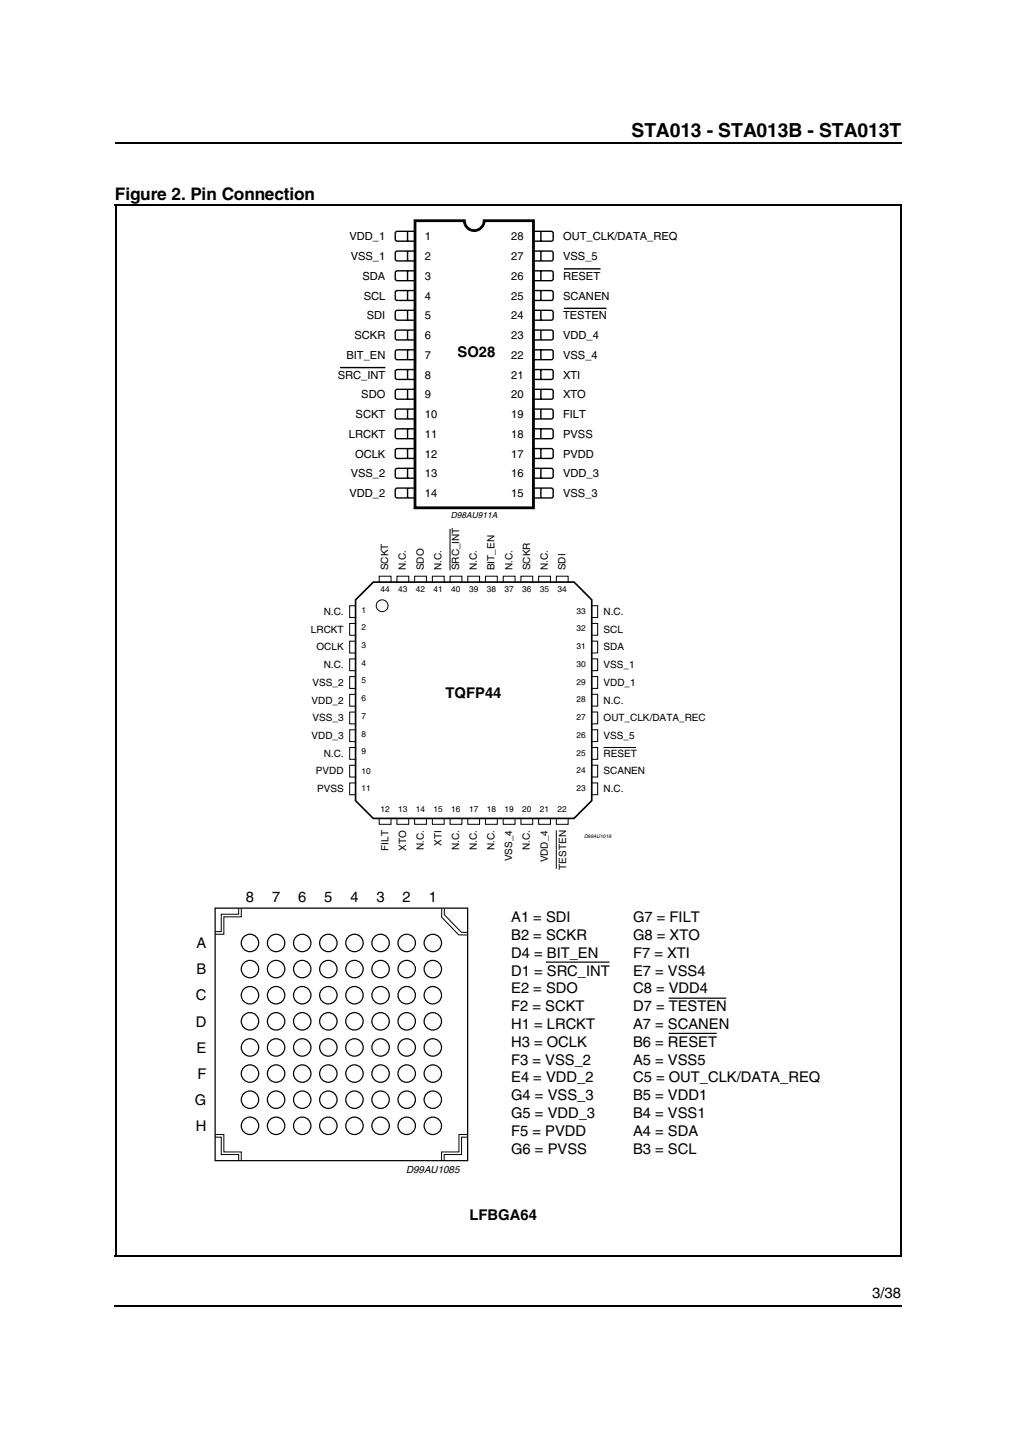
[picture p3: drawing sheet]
<svg xmlns="http://www.w3.org/2000/svg" width="210mm" height="297mm" viewBox="0 0 210 297" stroke-linecap="round" stroke-linejoin="round" font-family="sans-serif">
<path d="M23.6 42.2h161.8M23.8 42.1v216.6M185.3 42.1v216.6M76.8 119.8h41.3l3.7 3.7v41.3l-3.7 3.7h-41.3l-3.6-3.7v-41.3zM23.6 258.6h161.8" fill="none" stroke="#000" stroke-width=".34"/>
<g fill="none" stroke="#000" stroke-width=".29">
<path d="M81.4 47.8l.3-.2h3.7v2h-3.9l-.2-.4zM81.4 51.9l.3-.2h3.7v2h-3.9l-.2-.4zM81.4 55.9l.3-.2h3.7v2.1l-3.9-.1-.2-.3zM83.9 47.6v2.1M83.9 51.7v2M83.9 55.7v2.1M83.9 59.8v2.1M109.8 47.6l3.8 .1 .2 .3v1.4l-.4 .2h-3.6zM109.8 51.7h3.8l.2 .4v1.4l-.4 .2h-3.6zM109.8 55.7l3.8 .1 .2 .4v1.4l-.4 .2h-3.6zM109.8 59.8l3.8 .1 .2 .3v1.4l-.4 .2h-3.6zM111.3 47.6v2.1"/>
<path d="M111.3 51.7v2M111.3 55.7v2.1M111.3 59.8v2.1M116.1 55.3h7.5M70 75.7h9.3M81.4 60l.3-.2h3.7v2h-3.9l-.2-.4zM81.4 64.1l.3-.2h3.7v2h-3.9l-.2-.4zM81.4 68.1l.3-.2h3.7v2.1l-3.9-.1-.2-.3zM81.4 72.2l.3-.2h3.7v2h-3.9l-.2-.4zM81.4 76.3l.3-.2h3.7v2h-3.9l-.2-.4zM83.9 63.9v2M83.9 67.9v2.1"/>
<path d="M83.9 72v2.1M83.9 76.1v2M109.8 63.9h3.8l.2 .4v1.4l-.4 .2h-3.6zM109.8 67.9l3.8 .1 .2 .3v1.5l-.4 .2h-3.6zM109.8 72l3.8 .1 .2 .3v1.4l-.4 .2h-3.6zM109.8 76.1h3.8l.2 .4v1.4l-.4 .2h-3.6zM111.3 63.9v2M111.3 67.9v2.1M111.3 72v2.1M111.3 76.1v2M116.1 63.5h8.7M81.4 80.3l.3-.2h3.7v2.1l-3.9-.1-.2-.3z"/>
<path d="M81.4 84.4l.3-.2h3.7v2h-3.9l-.2-.4zM81.4 88.5l.3-.2h3.7v2h-3.9l-.2-.4zM81.4 92.5l.3-.2h3.7v2.1l-3.9-.1-.2-.3zM81.4 96.6l.3-.2h3.7v2h-3.9l-.2-.4zM83.9 80.1v2.1M83.9 84.2v2M83.9 88.3v2M83.9 92.3v2.1M83.9 96.4v2M109.8 80.1l3.8 .1 .2 .3v1.5l-.4 .2h-3.6zM109.8 84.2l3.8 .1 .2 .3v1.4l-.4 .2h-3.6zM109.8 88.3h3.8l.2 .4v1.4l-.4 .2h-3.6z"/>
<path d="M109.8 92.3l3.8 .1 .2 .3v1.5l-.4 .2h-3.6zM109.8 96.4l3.8 .1 .2 .3v1.4l-.4 .2h-3.6zM111.3 80.1v2.1M111.3 84.2v2M111.3 88.3v2M111.3 92.3v2.1M111.3 96.4v2M81.4 100.7l.3-.2h3.7v2l-3.9-.1-.2-.3zM83.9 100.5v2M109.8 100.5h3.8l.2 .4v1.4l-.4 .2h-3.6zM111.3 100.5v2"/>
</g>
<path d="M85.4 45.4h10.2a2.03 2.03 0 0 0 2 2.1 2.03 2.03 0 0 0 2-2.1h10.2v59.1h-24.4z" fill="none" stroke="#000" stroke-width=".57"/>
<g fill="none" stroke="#000" stroke-width=".21">
<path d="M78 119.8v-1.2h2.5v1.2M81.7 119.8v-1.2h2.4v1.2M85.3 119.8v-1.2h2.5v1.2M89 119.8v-1.2h2.4v1.2M92.6 108.9v8.5M92.6 119.8v-1.2h2.4v1.2M96.3 119.8v-1.2h2.4v1.2M99.9 119.8v-1.2h2.4v1.2M103.6 119.8v-1.2h2.4v1.2M107.2 119.8v-1.2h2.4v1.2M110.8 119.8v-1.2h2.5v1.2M114.5 119.8v-1.2h2.4v1.2"/>
<path d="M73.2 139.3h-1.2v2.4h1.2M73.2 135.6h-1.2v2.5h1.2M73.2 132h-1.2v2.4h1.2M73.2 128.3h-1.2v2.5h1.2M73.2 124.7h-1.2v2.4h1.2M121.8 139.3h1.2v2.4h-1.2M121.8 135.6h1.2v2.5h-1.2M121.8 132h1.2v2.4h-1.2M121.8 128.3h1.2v2.5h-1.2M121.8 124.7h1.2v2.4h-1.2M73.2 157.5h-1.2v2.5h1.2M73.2 153.9h-1.2v2.4h1.2"/>
<path d="M73.2 150.2h-1.2v2.5h1.2M73.2 146.6h-1.2v2.4h1.2M73.2 142.9h-1.2v2.5h1.2M121.8 157.5h1.2v2.4h-1.2M121.8 153.9h1.2v2.4h-1.2M121.8 150.2h1.2v2.5h-1.2M121.8 146.6h1.2v2.4h-1.2M121.8 142.9h1.2v2.5h-1.2M124.2 153.9h6.7M73.2 161.2h-1.2v2.4h1.2M78 168.5v1.2h2.5v-1.2M81.7 168.5v1.2h2.4v-1.2"/>
<path d="M85.3 168.5v1.2h2.5v-1.2M89 168.5v1.2h2.4v-1.2M92.6 168.5v1.2h2.4v-1.2M96.3 168.5v1.2h2.4v-1.2M99.9 168.5v1.2h2.4v-1.2M103.6 168.5v1.2h2.4v-1.2M107.2 168.5v1.2h2.4v-1.2M110.8 168.5v1.2h2.5v-1.2M114.5 170.9v7.9M114.5 168.5v1.2h2.4v-1.2M121.8 161.2h1.2v2.4h-1.2M49.1 186.9v1.3h-3.6v3.6h-1.2"/>
<path d="M49.7 186.9v1.8h-3.6v3.6h-1.8M90.9 187v1.8l3.5 3.6 1.8 .1M91.4 187v1.3l3.5 3.6h1.3M44.3 234.1h1.2v3.6h3.6v1.2M44.3 233.5h1.8v3.6h3.6v1.8M96.2 234.1h-1.2v3.6h-3.6v1.2M96.2 233.5h-1.8v3.6h-3.5v1.8"/>
<circle cx="78.6" cy="124.7" r="1.22"/>
</g>
<g fill="none" stroke="#000" stroke-width=".25">
<path d="M44.3 186.9h51.9v52h-51.9zM112.4 198.1h13M137.6 205.5h11.8M137.6 212.7h9.9M23.6 268.8h162"/>
<circle cx="51.4" cy="194.1" r="1.79"/>
<circle cx="51.4" cy="199.5" r="1.79"/>
<circle cx="56.8" cy="194.1" r="1.79"/>
<circle cx="56.8" cy="199.5" r="1.79"/>
<circle cx="62.2" cy="194.1" r="1.79"/>
<circle cx="62.2" cy="199.5" r="1.79"/>
<circle cx="67.6" cy="194.1" r="1.79"/>
<circle cx="67.6" cy="199.5" r="1.79"/>
<circle cx="72.9" cy="194.1" r="1.79"/>
<circle cx="72.9" cy="199.5" r="1.79"/>
<circle cx="78.3" cy="194.1" r="1.79"/>
<circle cx="78.3" cy="199.5" r="1.79"/>
<circle cx="83.7" cy="194.1" r="1.79"/>
<circle cx="83.7" cy="199.5" r="1.79"/>
<circle cx="89.1" cy="194.1" r="1.79"/>
<circle cx="89.1" cy="199.5" r="1.79"/>
<circle cx="51.4" cy="204.9" r="1.79"/>
<circle cx="51.4" cy="215.6" r="1.79"/>
<circle cx="51.4" cy="210.2" r="1.79"/>
<circle cx="56.8" cy="204.9" r="1.79"/>
<circle cx="56.8" cy="215.6" r="1.79"/>
<circle cx="56.8" cy="210.2" r="1.79"/>
<circle cx="62.2" cy="204.9" r="1.79"/>
<circle cx="62.2" cy="215.6" r="1.79"/>
<circle cx="62.2" cy="210.2" r="1.79"/>
<circle cx="67.6" cy="204.9" r="1.79"/>
<circle cx="67.6" cy="215.6" r="1.79"/>
<circle cx="67.6" cy="210.2" r="1.79"/>
<circle cx="72.9" cy="204.9" r="1.79"/>
<circle cx="72.9" cy="215.6" r="1.79"/>
<circle cx="72.9" cy="210.2" r="1.79"/>
<circle cx="78.3" cy="204.9" r="1.79"/>
<circle cx="78.3" cy="215.6" r="1.79"/>
<circle cx="78.3" cy="210.2" r="1.79"/>
<circle cx="83.7" cy="204.9" r="1.79"/>
<circle cx="83.7" cy="215.6" r="1.79"/>
<circle cx="83.7" cy="210.2" r="1.79"/>
<circle cx="89.1" cy="204.9" r="1.79"/>
<circle cx="89.1" cy="215.6" r="1.79"/>
<circle cx="89.1" cy="210.2" r="1.79"/>
<circle cx="51.4" cy="226.4" r="1.79"/>
<circle cx="51.4" cy="221" r="1.79"/>
<circle cx="51.4" cy="231.7" r="1.79"/>
<circle cx="56.8" cy="226.4" r="1.79"/>
<circle cx="56.8" cy="231.7" r="1.79"/>
<circle cx="56.8" cy="221" r="1.79"/>
<circle cx="62.2" cy="226.4" r="1.79"/>
<circle cx="62.2" cy="231.7" r="1.79"/>
<circle cx="62.2" cy="221" r="1.79"/>
<circle cx="67.6" cy="226.4" r="1.79"/>
<circle cx="67.6" cy="231.7" r="1.79"/>
<circle cx="67.6" cy="221" r="1.79"/>
<circle cx="72.9" cy="226.4" r="1.79"/>
<circle cx="72.9" cy="231.7" r="1.79"/>
<circle cx="72.9" cy="221" r="1.79"/>
<circle cx="78.3" cy="226.4" r="1.79"/>
<circle cx="78.3" cy="231.7" r="1.79"/>
<circle cx="78.3" cy="221" r="1.79"/>
<circle cx="83.7" cy="226.4" r="1.79"/>
<circle cx="83.7" cy="231.7" r="1.79"/>
<circle cx="83.7" cy="221" r="1.79"/>
<circle cx="89.1" cy="226.4" r="1.79"/>
<circle cx="89.1" cy="231.7" r="1.79"/>
<circle cx="89.1" cy="221" r="1.79"/>
</g>
<path d="M24.6 262.8h8.1v5.7h-8.1z" fill="#fff"/>
<path d="M23.6 29.4h161.9" fill="none" stroke="#000" stroke-width=".25"/>
<text font-size="4" x="130" y="28.2">STA013 - STA013B - STA013T</text>
<text font-size="3.6" x="23.6" y="41.1">Figure 2. Pin Connection</text>
<g font-size="3">
<text x="94.1" y="73.5">SO28</text>
<text x="91.7" y="143.7">TQFP44</text>
<text x="50.6" y="185.7">8</text>
<text x="56" y="185.7">7</text>
<text x="61.4" y="185.7">6</text>
<text x="66.7" y="185.7">5</text>
<text x="72.1" y="185.7">4</text>
<text x="77.5" y="185.7">3</text>
<text x="82.9" y="185.7">2</text>
<text x="88.2" y="185.7">1</text>
<text x="105.2" y="189.8">A1 = SDI</text>
<text x="130.3" y="189.8">G7 = FILT</text>
<text x="40.5" y="195.2">A</text>
<text x="105.2" y="193.5">B2 = SCKR</text>
<text x="105.2" y="197.1">D4 = BIT_EN</text>
<text x="130.3" y="193.5">G8 = XTO</text>
<text x="130.3" y="197.1">F7 = XTI</text>
<text x="40.5" y="200.6">B</text>
<text x="105.2" y="200.8">D1 = SRC_INT</text>
<text x="130.3" y="200.8">E7 = VSS4</text>
<text x="40.3" y="205.9">C</text>
<text x="105.2" y="204.5">E2 = SDO</text>
<text x="105.2" y="208.1">F2 = SCKT</text>
<text x="130.3" y="204.5">C8 = VDD4</text>
<text x="130.3" y="208.1">D7 = TESTEN</text>
<text x="40.3" y="211.3">D</text>
<text x="105.2" y="211.8">H1 = LRCKT</text>
<text x="105.2" y="215.5">H3 = OCLK</text>
<text x="130.3" y="211.8">A7 = SCANEN</text>
<text x="130.3" y="215.5">B6 = RESET</text>
<text x="40.5" y="216.7">E</text>
<text x="105.2" y="219.1">F3 = VSS_2</text>
<text x="130.3" y="219.1">A5 = VSS5</text>
<text x="40.1" y="227.5">G</text>
<text x="40.6" y="222.1">F</text>
<text x="105.2" y="222.8">E4 = VDD_2</text>
<text x="105.2" y="226.5">G4 = VSS_3</text>
<text x="130.3" y="222.8">C5 = OUT_CLK/DATA_REQ</text>
<text x="130.3" y="226.5">B5 = VDD1</text>
<text x="40.3" y="232.8">H</text>
<text x="105.2" y="230.2">G5 = VDD_3</text>
<text x="105.2" y="233.8">F5 = PVDD</text>
<text x="130.3" y="230.2">B4 = VSS1</text>
<text x="130.3" y="233.8">A4 = SDA</text>
<text x="105.2" y="237.5">G6 = PVSS</text>
<text x="130.3" y="237.5">B3 = SCL</text>
<text x="96.6" y="251.1">LFBGA64</text>
<text x="179.5" y="267.2">3/38</text>
</g>
<g font-size="2.3">
<text x="71.9" y="49.5">VDD_1</text>
<text x="72.2" y="53.6">VSS_1</text>
<text x="87.4" y="49.5">1</text>
<text x="87.4" y="53.6">2</text>
<text x="105.2" y="53.6">27</text>
<text x="105.2" y="49.5">28</text>
<text x="115.9" y="53.6">VSS_5</text>
<text x="115.9" y="49.5">OUT_CLK/DATA_REQ</text>
<text x="74.6" y="57.6">SDA</text>
<text x="87.4" y="57.6">3</text>
<text x="105.2" y="57.6">26</text>
<text x="115.9" y="57.6">RESET</text>
<text x="74.8" y="61.7">SCL</text>
<text x="75.5" y="65.7">SDI</text>
<text x="87.4" y="61.7">4</text>
<text x="87.4" y="65.7">5</text>
<text x="105.2" y="61.7">25</text>
<text x="105.2" y="65.7">24</text>
<text x="115.9" y="61.7">SCANEN</text>
<text x="115.9" y="65.7">TESTEN</text>
<text x="72.9" y="69.8">SCKR</text>
<text x="87.4" y="69.8">6</text>
<text x="105.2" y="69.8">23</text>
<text x="115.9" y="69.8">VDD_4</text>
<text x="69.5" y="77.9">SRC_INT</text>
<text x="71.3" y="73.9">BIT_EN</text>
<text x="87.4" y="73.9">7</text>
<text x="87.4" y="77.9">8</text>
<text x="105.2" y="73.9">22</text>
<text x="105.2" y="77.9">21</text>
<text x="115.9" y="73.9">VSS_4</text>
<text x="115.9" y="77.9">XTI</text>
<text x="74.3" y="82">SDO</text>
<text x="87.4" y="82">9</text>
<text x="105.2" y="82">20</text>
<text x="115.9" y="82">XTO</text>
<text x="73.2" y="86.1">SCKT</text>
<text x="87.4" y="86.1">10</text>
<text x="105.2" y="86.1">19</text>
<text x="115.9" y="86.1">FILT</text>
<text x="71.8" y="90.1">LRCKT</text>
<text x="73.1" y="94.2">OCLK</text>
<text x="87.4" y="90.1">11</text>
<text x="87.4" y="94.2">12</text>
<text x="105.2" y="90.1">18</text>
<text x="105.2" y="94.2">17</text>
<text x="115.9" y="90.1">PVSS</text>
<text x="115.9" y="94.2">PVDD</text>
<text x="72.2" y="98.3">VSS_2</text>
<text x="87.4" y="98.3">13</text>
<text x="105.2" y="98.3">16</text>
<text x="115.9" y="98.3">VDD_3</text>
<text x="71.9" y="102.3">VDD_2</text>
<text x="87.4" y="102.3">14</text>
<text x="105.2" y="102.3">15</text>
<text x="115.9" y="102.3">VSS_3</text>
</g>
<g font-size="2.1">
<text x="79.9" y="117.4" transform="rotate(-90 79.9 117.4)">SCKT</text>
<text x="83.5" y="117.4" transform="rotate(-90 83.5 117.4)">N.C.</text>
<text x="87.2" y="117.4" transform="rotate(-90 87.2 117.4)">SDO</text>
<text x="90.8" y="117.4" transform="rotate(-90 90.8 117.4)">N.C.</text>
<text x="94.5" y="117.4" transform="rotate(-90 94.5 117.4)">SRC_INT</text>
<text x="98.1" y="117.4" transform="rotate(-90 98.1 117.4)">N.C.</text>
<text x="101.8" y="117.4" transform="rotate(-90 101.8 117.4)">BIT_EN</text>
<text x="105.4" y="117.4" transform="rotate(-90 105.4 117.4)">N.C.</text>
<text x="109.1" y="117.4" transform="rotate(-90 109.1 117.4)">SCKR</text>
<text x="112.7" y="117.4" transform="rotate(-90 112.7 117.4)">N.C.</text>
<text x="116.4" y="117.4" transform="rotate(-90 116.4 117.4)">SDI</text>
<text x="64" y="130.2">LRCKT</text>
<text x="66.6" y="126.6">N.C.</text>
<text x="124.2" y="130.2">SCL</text>
<text x="124.2" y="126.6">N.C.</text>
<text x="65.1" y="133.9">OCLK</text>
<text x="66.6" y="137.5">N.C.</text>
<text x="124.2" y="137.5">VSS_1</text>
<text x="124.2" y="133.9">SDA</text>
<text x="64.3" y="141.2">VSS_2</text>
<text x="124.2" y="141.2">VDD_1</text>
<text x="64.1" y="144.8">VDD_2</text>
<text x="64.3" y="148.5">VSS_3</text>
<text x="124.2" y="148.5">OUT_CLK/DATA_REC</text>
<text x="124.2" y="144.8">N.C.</text>
<text x="64.1" y="152.1">VDD_3</text>
<text x="66.6" y="155.8">N.C.</text>
<text x="124.2" y="155.8">RESET</text>
<text x="124.2" y="152.1">VSS_5</text>
<text x="65" y="159.4">PVDD</text>
<text x="124.2" y="159.4">SCANEN</text>
<text x="65.3" y="163.1">PVSS</text>
<text x="124.2" y="163.1">N.C.</text>
<text x="79.9" y="175.1" transform="rotate(-90 79.9 175.1)">FILT</text>
<text x="83.6" y="175.1" transform="rotate(-90 83.6 175.1)">XTO</text>
<text x="87.2" y="175" transform="rotate(-90 87.2 175)">N.C.</text>
<text x="90.9" y="174.1" transform="rotate(-90 90.9 174.1)">XTI</text>
<text x="94.5" y="175" transform="rotate(-90 94.5 175)">N.C.</text>
<text x="98.1" y="175" transform="rotate(-90 98.1 175)">N.C.</text>
<text x="101.8" y="175" transform="rotate(-90 101.8 175)">N.C.</text>
<text x="105.4" y="177.3" transform="rotate(-90 105.4 177.3)">VSS_4</text>
<text x="109.1" y="175" transform="rotate(-90 109.1 175)">N.C.</text>
<text x="112.7" y="177.5" transform="rotate(-90 112.7 177.5)">VDD_4</text>
<text x="116.5" y="179" transform="rotate(-90 116.5 179)">TESTEN</text>
<text x="83.6" y="241.5">D99AU1085</text>
</g>
<text font-size="1.8" x="92.8" y="106.7">D98AU911A</text>
<g font-size="1.7">
<text x="78.3" y="121.8">44</text>
<text x="81.9" y="121.8">43</text>
<text x="85.6" y="121.8">42</text>
<text x="89.2" y="121.8">41</text>
<text x="92.9" y="121.8">40</text>
<text x="96.5" y="121.8">39</text>
<text x="100.2" y="121.8">38</text>
<text x="103.8" y="121.8">37</text>
<text x="107.5" y="121.8">36</text>
<text x="111.1" y="121.8">35</text>
<text x="114.7" y="121.8">34</text>
<text x="74.4" y="126.1">1</text>
<text x="74.4" y="129.8">2</text>
<text x="118.7" y="126.3">33</text>
<text x="118.7" y="130">32</text>
<text x="74.4" y="133.4">3</text>
<text x="74.4" y="137">4</text>
<text x="118.7" y="133.6">31</text>
<text x="118.7" y="137.3">30</text>
<text x="74.4" y="140.7">5</text>
<text x="118.7" y="140.9">29</text>
<text x="74.4" y="144.3">6</text>
<text x="74.4" y="148">7</text>
<text x="118.7" y="144.6">28</text>
<text x="118.7" y="148.2">27</text>
<text x="74.4" y="151.6">8</text>
<text x="74.4" y="155.3">9</text>
<text x="118.7" y="151.9">26</text>
<text x="118.7" y="155.5">25</text>
<text x="74.4" y="159.3">10</text>
<text x="118.7" y="159.2">24</text>
<text x="74.4" y="162.8">11</text>
<text x="78.3" y="167.2">12</text>
<text x="81.9" y="167.2">13</text>
<text x="85.6" y="167.2">14</text>
<text x="89.2" y="167.2">15</text>
<text x="92.9" y="167.2">16</text>
<text x="96.5" y="167.2">17</text>
<text x="100.2" y="167.2">18</text>
<text x="103.8" y="167.2">19</text>
<text x="107.5" y="167.2">20</text>
<text x="111.1" y="167.2">21</text>
<text x="114.7" y="167.2">22</text>
<text x="118.7" y="162.8">23</text>
</g>
<text font-size="1.1" x="120.2" y="172.5">D99AU1019</text>
</svg>
